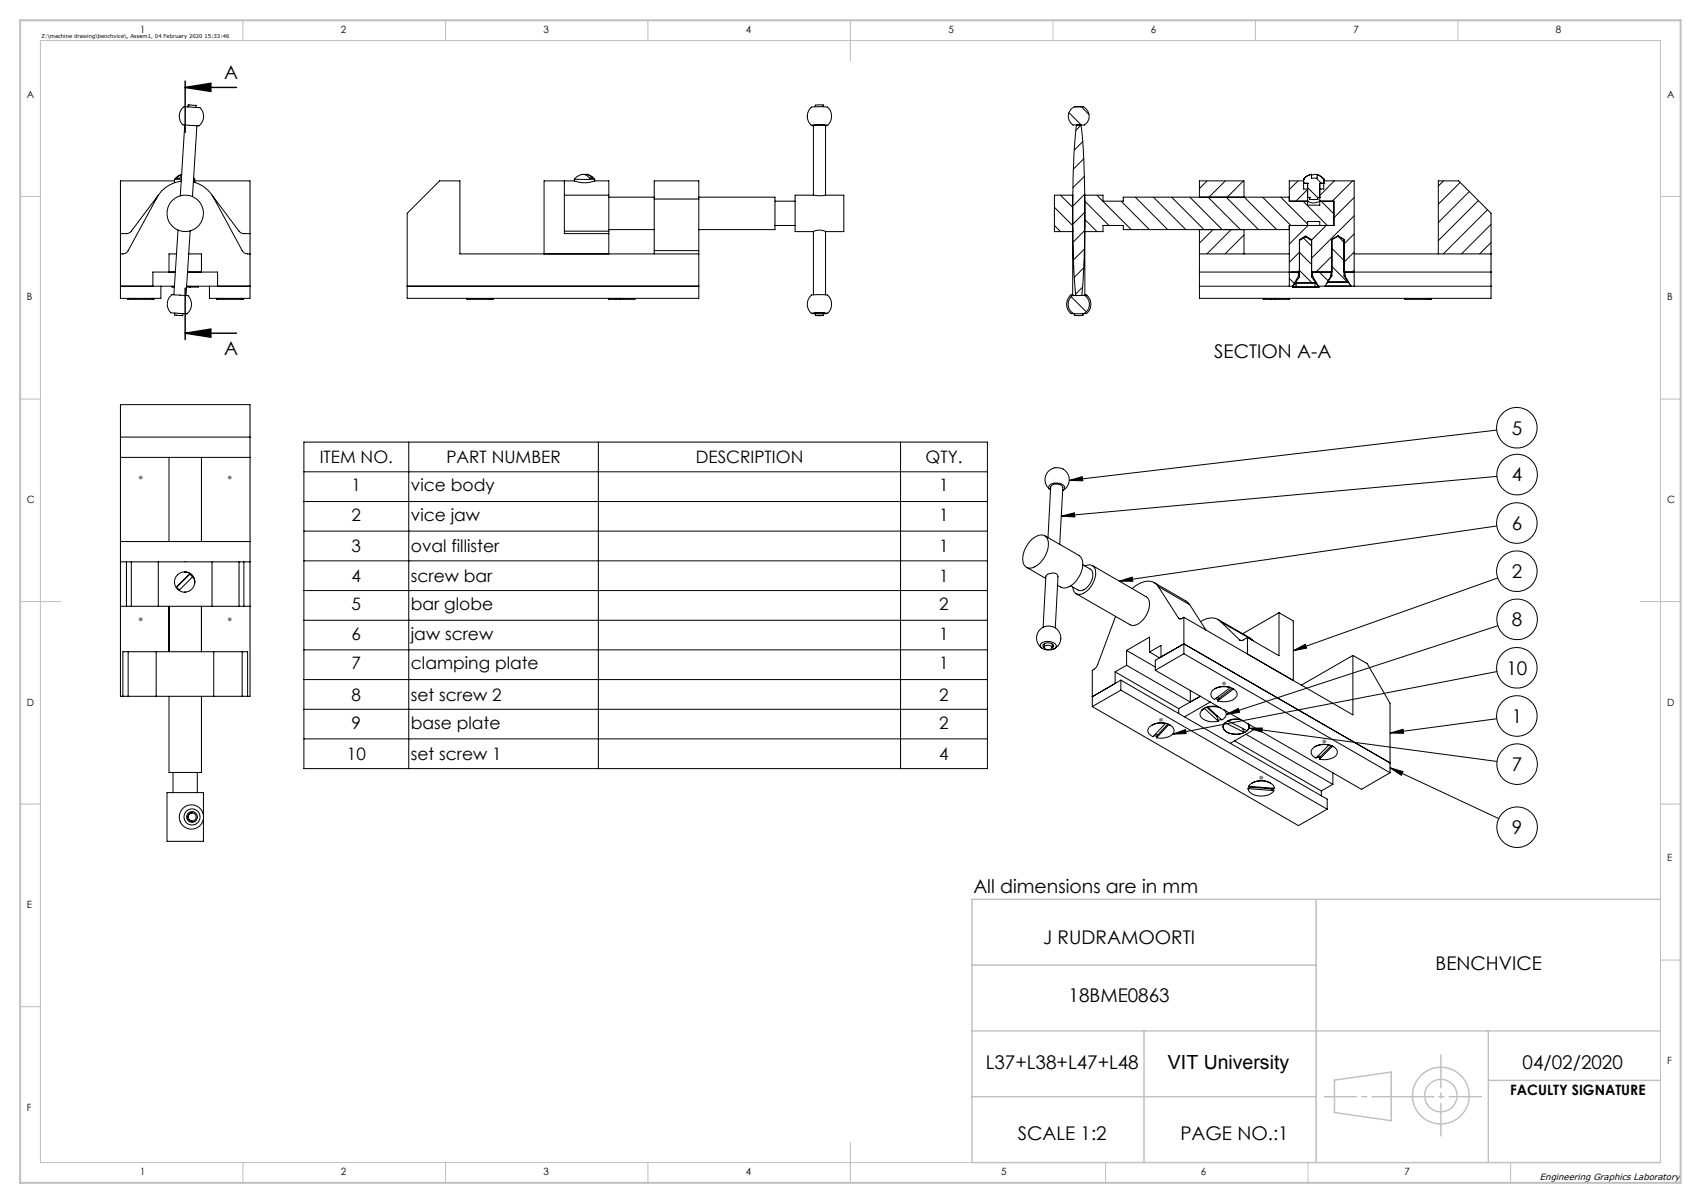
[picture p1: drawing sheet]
<svg xmlns="http://www.w3.org/2000/svg" width="420mm" height="297mm" viewBox="0 0 420 297" stroke-linecap="round" stroke-linejoin="round" font-family="sans-serif">
<path d="M45.7 20v12.7M45.7 21.6l6.4-1v2zM45.7 21.6h12.7M45.7 71.1v12.8M45.7 82.3l6.4-1.1v2.1zM45.7 82.3h12.7" fill="none" stroke="#000" stroke-width=".35"/>
<g fill="none" stroke="#c0c0c0" stroke-width=".35">
<path d="M240 238.3h85M325 222v65M410 222h-170v65h170M240 254.5h170M282.5 254.5v32.5M367.5 254.5v32.5M240 270.8h85M329.5 266.7l14-2v12l-14-2zM367.5 266.7h42.5"/>
<circle cx="355.8" cy="270.5" r="7"/>
<circle cx="355.8" cy="270.5" r="4"/>
</g>
<g fill="none" stroke="#808080" stroke-width=".25">
<path d="M34.2 117.9h1M34.4 117.5l.7 .7M34.7 117.4v1M35.1 117.5l-.7 .7M56.2 117.9h1M56.4 117.5l.7 .7M56.7 117.4v1M57.1 117.5l-.7 .7M34.2 152.9h1M34.4 152.5l.7 .7M34.7 152.4v1M35.1 152.5l-.7 .7"/>
<path d="M56.2 152.9h1M56.4 152.5l.7 .7M56.7 152.4v1M57.1 152.5l-.7 .7M286.2 177.7h1M286.3 177.4l.7 .7M286.7 177.2v1M287 177.4l-.7 .7M301.7 168.7h1M301.9 168.4l.7 .7M302.2 168.2v1M302.6 168.4l-.7 .7"/>
<path d="M310.9 192h1M311 191.7l.8 .7M311.4 191.5v1M311.8 191.7l-.8 .7M326.5 183h1M326.6 182.7l.7 .7M327 182.5v1M327.3 182.7l-.7 .7"/>
</g>
<g fill="none" stroke="#000" stroke-width=".25">
<path d="M45 26.8l.4-.5 2.4 .2a1.79 1.79 0 0 1 2.4 1.4 2.85 2.85 0 0 1-1.2 3.2l-2.3-.2a1.96 1.96 0 0 1-2-.6 3 3 0 0 1 .3-3.5zM45.6 30.9l-1.1 17.4M46.4 26.4l.1-.5 1.7 .1h.2v.5M48.6 31l-1.1 17.5M200.3 31a2.91 2.91 0 0 1 .2-4.6l2-.1a2.09 2.09 0 0 1 2.5 .9 3.1 3.1 0 0 1-.7 3.8M200.8 31h-.5l1-.2 3 .2h-.5M201.3 26.3v-.3l.8-.1h1.2v.4M263.9 27.8l3.1 3.1M265.3 26.3a2.57 2.57 0 0 0-.4 4.6h2.9a2.59 2.59 0 0 0-.4-4.6M265.3 26.3h2.1M265.8 30.9a257.7 257.7 0 0 0-.2 42.1l-.7-.1v-15.7M266.9 30.9a257.7 257.7 0 0 1 .2 42.1l.8-.1v-15.7"/>
<path d="M266.9 30.9l-1.3 1.3M267 26.3l1.9 2M267.3 35l-2 2.1M267.6 39.2l-2.6 2.6M39.1 48.2l-6.8 9-.9 .5h-1.7M43.1 44.3v.8M43.1 44.7h-13.4v29h10v-3M44 56.8l-1.1 16M44.7 44.7a8 8 0 0 0-6.1 4.4l-7 12.8a1.62 1.62 0 0 1-1.9 .8M44.8 44.3h-1.7M44.8 43.5l-.5 .5h-.7l.7-.6 .6-.3a2.82 2.82 0 0 0-1.8 1.2M47 57l-1.1 16"/>
<path d="M47.7 44.9a8.1 8.1 0 0 1 5.1 4l7 13a1.71 1.71 0 0 0 1.9 .8M47.8 44.2h.3M47.8 43.9l.3 .3M48.1 44.2v.8M48.1 44.7h13.6v29h-10v-3M52.4 48.2l6.6 8.9 1 .6h1.7M100.5 52.7l8-8h5.1v18h58.9v11h-72zM139.3 44.7v13h11M139.3 48.2h11M139.3 57.1h11M141.8 44.2h5M141.8 44.2v.5h-7.5v18"/>
<path d="M141.9 44.7a7 7 0 0 0 4.9 0M144.3 43.1l.2-.1a1.81 1.81 0 0 1 1.8 1M145 43.1a3.2 3.2 0 0 1 1.8 1.1M145.6 44a2.27 2.27 0 0 0-3.8 .2M145.6 44h.7M146.8 44.7h3.5v3.5M146.8 44.2v.5M150.3 57.1v.6M150.3 56.7h11.2M150.3 48.7h11.2M150.3 48.2v8.9M150.3 57.7v5"/>
<path d="M161.5 49.1v-4.4h11v4.4M161.5 49.1h11M161.5 49.1v12.8M172.5 48.7h18.8v8h-18.8M172.5 49.1v12.8M191.3 55.7h5M191.3 49.7h5M200.8 57.1a3.3 3.3 0 0 1 3 0M200.8 48.2v-17.3h.8l2.2 .1v17.2M200.8 57.1v15.7M200.9 48.2l1.3 .1 1.6-.1M200.9 48.2h-4.6v9h4.5"/>
<path d="M203.8 48.2h4.6v9h-4.6M203.8 57.1v15.7M260.3 48.2h4.6v9h-4.6zM260.3 55.7l1.6 1.5M260.3 51.2l4.6 4.5M261.8 48.2l3.1 3M267.8 43.5l-2.9 2.9M267.8 47.9l-2.9 3M267.8 56.9l-2.9 2.9M267.9 52.4l-3 3M267.9 54.2l3 3M267.9 49.7l5.9 6"/>
<path d="M270.8 48.2l8.5 8.5M276.8 49.7l7 7M280.3 48.7l8 8M284.8 48.7l8 8M289.3 48.7l8 8M293.8 48.7l8 8M296.2 56.7v17h72v-21l-8-8h-5.1v18M296.2 48.7v-4h11v4M298 44.7l-1.8 1.9M298.3 48.7l8 8M299.5 56.7l-3.3 3.3M302.5 44.7l-4 4"/>
<path d="M302.8 48.7l8 8M304 56.7l-6 6M307 44.7l-4 4M307.2 56.7v6M307.2 58l-4.7 4.7M307.2 48.7l8 8M311.7 48.7l7 7M316.2 48.7l6.7 6.6M318.3 48.7h-40.9v1h-5.1v-1.5h-4.5v9M318.3 56.7h-40.9v-1h-5.1v1.5h-4.5M318.5 55.7l-.2 .1M320.5 44.7l-2.2 2.1"/>
<path d="M320.9 59.2h.3M320.9 59.4l1.5-.9 1.4 .9M320.9 59.2v9.2l-1.8 2.5M320.9 59.2l1.5-.9 1.4 .9M321.7 49.7l6 6M321.8 58.8l2 2M321.9 45.3h1M321.9 45.3h.1M321.9 44.2h.1M321.9 44.7h-3.6v5h4.6M321.9 44.2v2.5h1M322.9 45.3v3.5"/>
<path d="M322.9 45.3h.1M322.9 48.8h.5M322.9 48.8h.1M322.9 49.7h.1M322.9 49.7a2.78 2.78 0 0 0 2.9 0M322.9 46.7v3M322.9 45.3v1.4M322.9 49.7v1h3v-1M322.9 55.7v-1h3v1M322.9 46.8l-2.9 2.9M322.9 46.3l2.5 2.5M323 55.7l-4.7 4.6"/>
<path d="M323.4 48.8h.1M323.4 49.2h2M323.4 48.8v.4M323.5 59.2h.3M323.8 43l-.1 .1a3.2 3.2 0 0 0-1.8 1.1M323.8 43a3.1 3.1 0 0 0-1.9 1.2M323.8 43v1h1.4v-.9M323.8 59.2v9.2l1.8 2.5M325 44l1.3 1.3M325.1 43.1l1.2 .6 .5 .5M325.2 43.1l.9 .5 .7 .6M325.2 43.1h-.8l-.6 .2"/>
<path d="M325.4 48.8h.5M325.4 48.8h.1M325.4 48.8v.4M325.9 45.3v3.5M325.9 45.3h.1M325.9 48.8h.1M325.9 49.7h.1M325.9 46.7v3M325.9 49.7h3.5v6h-11.1v15M325.9 45.3v1.4M325.9 45.3h.9M326.2 49.7l3.2 3.1"/>
<path d="M326.8 45.3h.1M326.8 45.3h-.9M326.8 44.2h.1M326.8 44.7h7.6v26M326.8 44.2v2.5h-.9M327.4 55.7l-3.6 3.6M328.9 59.2l1.4-.9 1.6 1.5M328.9 59.1l1.5-.9 1.5 .9v9l1 1.5M328.9 59.1v9l-1.1 1.5M329.5 44.7l-3.6 3.6M334 44.7l-5 5M334.4 48.8l-5 5"/>
<path d="M334.4 53.3l-10.6 10.4M334.4 57.7l-2.5 2.6M356.4 44.7l-1.3 1.2M360.5 45l-5.4 5.4M362.8 47.3l-7.7 7.6M365 49.5l-9.9 9.9M367.3 51.8l-10.9 10.9M368.2 55.4l-7.3 7.3M368.2 59.9l-2.9 2.8M29.7 70.7h13.4M31.7 73.7l-.2 .2h6.2M37.4 73.7l.3 .2"/>
<path d="M37.7 73.7l.3 .2M37.7 73.7l.3 .2h-.3M42.1 73.1l.4-.4 2.8 .2a1.47 1.47 0 0 1 1.9 1.4 2.72 2.72 0 0 1-1.2 3.2l-2.3-.2a1.75 1.75 0 0 1-2.1-.9l-.3-1.5a2.71 2.71 0 0 1 .8-1.8zM42.6 70.7l-.1 .2h.6M43.1 77.3v.5h.2l1.8 .1 .1-.5M43.3 67.2h-5.6v3.5M43.6 62.7h-1.9v4.5M46.1 70.9h.8M46.1 70.7h15.6M46.3 67.2h7.4v3.5M46.6 62.7h3.1v4.5M46.9 70.7v.2"/>
<path d="M48.9 70.7l.1 .2h-2.1M53.5 73.9h6.4M53.5 73.9h.1M53.7 73.7l-.2 .2M59.6 73.7l.3 .2M59.7 73.7l.3 .2M59.9 73.9h.1M60 73.9h.1M100.5 70.7h72M115.5 73.7l-.2 .2h5.5M120.6 73.7l.2 .2M120.8 73.9h.6"/>
<path d="M121.2 73.7l.2 .2M121.5 73.7l.3 .2h-.4M150.5 73.7l-.2 .2h1.9M152.2 73.9h.9M152.2 73.7v.2M153.2 73.7l-.1 .2M156.5 73.7l.3 .2h-3.7M161.5 61.9v.8M161.5 61.9h11M172.5 61.9v.8M200.3 77.4a2.92 2.92 0 0 1 .2-4.6l2.5-.1a1.82 1.82 0 0 1 2.3 1.9v.5a2.75 2.75 0 0 1-1 2.3M201.3 77.4h-.3h2.7h-.4"/>
<path d="M201.3 77.9h2zM201.3 77.3v.6M203.3 77.3v.6M204.3 77.4l-1.8-.2-2.2 .2 1 .1M204.3 77.4l-1 .1M264.4 72.8a2.89 2.89 0 0 0 .2 4.6l.6 .1M264.5 73.3l3.7 3.7M264.9 73a2.64 2.64 0 0 0 .3 4.5M264.9 72.8l-.5 .1 .5 .1M264.9 73h3M265.2 77.5h2.3M265.4 77.5v.4h.6h1.4v-.4"/>
<path d="M267.3 70.9l-1.7 1.7M267.6 66.1l-2.3 2.4M267.8 61.5l-2.8 2.7M267.9 73a2.64 2.64 0 0 1-.4 4.5M267.9 72.8h.4l-.4 .2M268.3 72.8a2.87 2.87 0 0 1-.2 4.6l-.6 .1M296.2 70.7h23M296.2 67.2h24.7M296.2 62.7h22.1M307.2 62.5l-.2 .2M312.1 73.7l-.2 .2h1.9M313.8 73.9h.9"/>
<path d="M313.8 73.7v.2M314.8 73.7l-.1 .2M318.1 73.7l.3 .2h-3.7M318.3 64.8l2.6-2.5 2.9 3M318.3 68.8l1.3 1.2M319.1 70.9h6.3M319.1 70.9h.9M319.2 70.7h.1M319.7 70.1l.3 .3M320 70.9h5.2M320 70.9v-1.1h4.7v1.1M320.6 68.2h.3"/>
<path d="M320.6 68.2l-1.4 2.5M320.6 67.2v1M320.9 66.7l-.5 .5M320.9 66.8l3.1 3M323.8 68.2h.3M323.8 67.2h5.1M324.1 68.2l1.4 2.5M324.1 67.2v1M324.7 70.9h.9M324.7 70.6l.2 .3M325.5 70.7h.1M325.5 70.7h1.7"/>
<path d="M325.6 70.9h.1M325.8 67.2l2.4 2.4M327.2 70.7h6.4M327.3 70.6h6.2M327.8 69.6l-.1 .4M327.8 69.6h5.1M328.6 68.2h.2M328.6 68.2l-1.4 2.5M328.6 67.2v1M328.9 63.2l-4 4M328.9 61.3l3 3M328.9 65.8l3.8 3.8"/>
<path d="M331.9 67.2h36.3M331.9 68.2h.2M332.1 68.2l1.5 2.5M332.1 67.2v1M332.9 69.6h.1M332.9 69.6l.2 .4M333.3 70.2l.4 .5M333.6 70.7h34.6M334.4 62.7h33.8M334.4 66.7l-.5 .5M334.4 62.2l-2.5 2.5M347.2 73.7l-.3 .2h5.5"/>
<path d="M352.2 73.7l.2 .2M352.4 73.9h.6M352.8 73.7l.2 .2M353.2 73.7l.2 .2h-.4M29.7 107.9h32M29.7 112.9h32M41.7 112.9v20.8M49.7 112.9v20.8M75 109.1h168.8v80.7h-168.8zM75 116.5h168.8M100.9 109.1v80.7M147.7 109.1v80.7"/>
<path d="M222.4 109.1v80.7M258.8 116.4a3 3 0 0 1 4.6 .2 3 3 0 0 1-1 4.5 .83 .83 0 0 0 .5-.9 .83 .83 0 0 0-.8-.7 2.63 2.63 0 0 0-3.1 .5v.6l.4 .3a2.97 2.97 0 0 1-.6-4.5zM264 118.6l3.2-.9 .2 1zM369.6 106.2l-105.6 12.4M369.6 117.6l-107.6 9.8M29.7 138.7h32M29.7 133.7h32M31.2 138.7v11M32.4 138.7v11M39.1 138.7v11M52.4 138.7v11M59 138.7v11"/>
<path d="M60.2 138.7v11M75 123.8h168.8M75 131.1h168.8M75 138.5h168.8M254.8 133.1l.6-.4a1.97 1.97 0 0 1 2-.6 1.97 1.97 0 0 1 1.4 1.6 6.4 6.4 0 0 1-4.3 6.6 1.83 1.83 0 0 1-2-2.2 7.2 7.2 0 0 1 2.3-5zM258 132.3l8.5 4.9a3.3 3.3 0 0 1 .5 3.9 5.3 5.3 0 0 1-4.5 4.1l-1.4-.7M258.8 132.7l.6-12.5a1.81 1.81 0 0 1 3 .2l-.7 14M262 127.4l3.3-.8 .1 1zM267.4 139.4l1.8 1.1a2.69 2.69 0 0 1 0 3.6 2.55 2.55 0 0 1-3 1.6l-1.8-1.1M267.9 139.7a1.72 1.72 0 0 1 1.9 0 1.72 1.72 0 0 1 .7 1.8 5.6 5.6 0 0 1-3.9 5.3 1.59 1.59 0 0 1-1.7-1.8M269.7 139.6l13.3 7.7a3.2 3.2 0 0 1 .3 4.1 4.8 4.8 0 0 1-3.6 3l-.7-.2-13.3-7.6M369.6 129.9l-93.2 13.6"/>
<path d="M29.7 149.7h1.5M31.2 149.7h1.2M32.4 149.7h6.7M39.1 149.7h13.3M41.7 149.7v11.2M45.6 146.2h.1M45.6 141.2h.1M45.6 141.2a2.41 2.41 0 0 1 2.5 2.5M46.8 141.8l-3.2 3.1M46.8 141.8l.7 .7-3.2 3.1-.7-.7M48.1 143.4l-.1 .8M49.7 149.7v11.2"/>
<path d="M52.4 149.7h6.6M59 149.7h1.2M60.2 149.7h1.5M75 145.8h168.8M75 153.1h168.8M253.4 140l4.8 2.8M257.1 158.8a2.72 2.72 0 0 1 3.7 .6 1.95 1.95 0 0 1-2.6 1l-.5-.1a.86 .86 0 0 1-.8-.6 .86 .86 0 0 1 .2-.9zM257.9 159.6a1.09 1.09 0 0 1 1.9 .5 1.21 1.21 0 0 1-2-.4zM258 158.8l-.2 1a.46 .46 0 0 1-.2-.7 1.81 1.81 0 0 1 2.5 .2l-.1 .5-.2 .1-.1-1M258.2 142.2l-.6 12.7M258.3 142.2a1.99 1.99 0 0 1 2.8-.2l-.5 13M275.4 152.2l-4.5 12.2-.5 .6-.7 .5v8.9"/>
<path d="M276.4 143.5l3.1-1 .2 1zM285 143.9l7.9 4.5 .9 .9M286 144.8a3.3 3.3 0 0 0-4.7-.7l-1.8 1.2M286 144.8l5 7.8M286 144.8l7.8 4.5M291 152.6l.4 .2M292.3 152.4l-.7 .4-.6-.2M292.3 152.4v9M292.3 152.4l41.7 24.1v-14.7M293.8 149.3l4 6.3M296.4 153.5a3.7 3.7 0 0 1 5 0M300.7 152.9l7.8 4.5 .7 .6"/>
<path d="M301.4 153.5l4.7 4.5M301.4 153.5l7.8 4.5M306.1 158l.2 .1M308 157.4l-1.2 .7-.7-.1M308 157.4v4.1M309.2 158l.2 .2M315.8 151.3v10.6l-7.8-4.5M315.8 151.3l3.5 2v14.7M315.8 151.3l-9 5.2M369.8 142.7l-50.5 18M369.9 154.5l-67.1 21.9M30.3 171.9h1.3"/>
<path d="M30.3 171.9h-.6v-72h32v72h-.6M31.6 160.9h-1.3v11M31.6 171.9h7M31.6 160.9h7M31.6 160.9v11M38.6 171.9h14.2M38.6 160.9h14.2M38.6 160.9v11M41.7 171.9v18.8h8v-18.8M52.8 160.9v11M52.8 171.9h7M52.8 160.9h7"/>
<path d="M59.8 171.9h1.3M59.8 160.9h1.3v11M59.8 160.9v11M75 160.4h168.8M75 167.8h168.8M75 175.1h168.8M257.4 160.1a3 3 0 0 1-.7-4.6 3 3 0 0 1 4.7 .2 3 3 0 0 1-1.3 4.6M269.7 174.4l50.9 29.4 7.1-4M275.3 165.9v2.8M275.3 165.9l15.7 9M276.8 170.4l-7.1 4M276.8 170.4l50.9 29.4"/>
<path d="M276.8 167.9l-7.1 4.1M276.8 167.9v2.5M276.8 167.9l50.9 29.4v2.5M278.2 164.2l15.7 9.1v-2.8M278.2 164.2l-2.9 1.7M278.2 160.6l5.6-3.3v3.7M278.2 160.6v3.6M278.2 160.6l7.1 4.1M283.8 179.5l.8-.6 1.2-.3h2l-3.1 3.3a1.47 1.47 0 0 1-.9-2.4zM283.8 161l2.9-1.7v2.9M283.8 161l2.5 1.4M284.4 179.1a4.6 4.6 0 0 1 4.6 0"/>
<path d="M285.3 165.5v-2.5l7-4 50.9 29.3M285.3 165.5l50.9 29.4 7-4.1M287.6 178.5l.2 .1M288.4 178.7l-2.6 2.8M288.5 178.8l.1 .1M288.6 178.9a1.5 1.5 0 0 1 1.3 1.4 1.5 1.5 0 0 1-1.2 1.6l-1.8 .3-1.3-.1M288.6 178.9l-3 3.2M291 174.9v1.3M292.3 161.4l-7 4.1M292.3 161.4l50.9 29.4M296.4 171.9l-5.4 3M297.2 174.9l-.5 .5"/>
<path d="M297.4 174.9a1.51 1.51 0 0 0-1.1 1.6 1.51 1.51 0 0 0 1.4 1.4l1.2 .3 1.9-.2M297.4 174.9l3.4 3.1M297.5 174.8l-.1 .1M297.9 174.6l2.6 2.3M298.2 174.6l3.5 3.1a1.38 1.38 0 0 0 1.1-1 1.38 1.38 0 0 0-.5-1.4l.1 .1M298.2 174.6l1.3-.2 1.8 .4M298.3 174.5l-.1 .1M298.8 173.3l-6.3 3.7M299.3 170.6a4.7 4.7 0 0 1 4.5-.8l-3.9 2.9a1.35 1.35 0 0 1-.6-2.1zM300.1 172.4l.7 .3M300.5 172.2l.5 .2M300.5 176.9l.3 1.1"/>
<path d="M300.7 176.8l-.2 .1M300.9 174.5a4.5 4.5 0 0 0-4.3 .9M301 172.4l-.4 .6M301.6 177.6l-.8 .3M302.5 178.4a1.35 1.35 0 0 0-.5 1.4 1.35 1.35 0 0 0 1 1l1.8 .5a4.3 4.3 0 0 0 2.5-.5l-.5-1M302.5 178.4l4.7 2.4M302.8 176.4l3-1.5 .3 1zM303.6 169.7l.2 .1M304.4 170a4.6 4.6 0 0 0-4.5 .1M304.6 170.1a1.43 1.43 0 0 1 .9 1.5 1.43 1.43 0 0 1-1.2 1.2l-1.8 .4-1.9-.2M304.6 170.1l-.3-.2-3.3 2.5M304.6 170.1l-4 2.9"/>
<path d="M306.3 177.7l-.7-.2a3.9 3.9 0 0 0-2.4 .5l4.7 2.4M306.5 177.8a3.9 3.9 0 0 0-4.4 1.3 1.81 1.81 0 0 0 1.9 2 4.3 4.3 0 0 0 4.2-.9 1.17 1.17 0 0 0-.1-1.5M308.3 178.7a1.28 1.28 0 0 1-.4 1.7M308.3 179.8l61.3 8.2M308.3 179.8l3.4-.1-.2 1zM310.2 179.8l-6.4 3.7M319.3 160.7l3-1.6 .3 .9zM334 161.8l3.6 2 5.6 9.8v17.2M334 161.8l-12.7 7.4M369.6 177.4l-26.4 3.6M369.6 165.8l-80 15.5M42.7 190.7v5"/>
<path d="M48.7 190.7v5M75 182.4h168.8M285 181.6l.7 .2M285.2 181.3l.6 .2M285.8 181.5l-.2 .6M289.6 181.3l3.1-1.2 .2 1zM304.8 182.9l21.4 12.4M307.7 181.3l21.4 12.3M308.2 194.7a3.1 3.1 0 0 0 3.4 1.8h.7a2.98 2.98 0 0 0 2.2-1.3M308.2 194.7l6.3 .5M308.5 194.1l-.1 .4M308.5 193.8a4.6 4.6 0 0 1 5.9 .1l.3 .7-6.4-.5z"/>
<path d="M308.7 194.2v.1M308.7 194.3l-.5 .4M308.7 194.3l5.3 .5M309.1 193.3a4.9 4.9 0 0 1 4.6 0M314 194.8l.5 .4M314.1 194.6l-.1 .2M314.4 194.6l-.1 .3M324.1 184.7l.9-.5 1.2-.3h1.9l-3.2 3.2a1.45 1.45 0 0 1-.8-2.4zM325.2 186.9l.7 .2M325.5 186.6l.6 .2M326.1 186.8l-.3 .6M326.2 195.3v1.2"/>
<path d="M328 183.9h.1M328.7 184.1l-2.6 2.7M329 184.2a1.5 1.5 0 0 1 1.2 1.5 1.5 1.5 0 0 1-1.3 1.5l-1.8 .4-1.3-.2M329 184.2a4.6 4.6 0 0 0-4.3 .2M329 184.2l-3.2 3.2M329.1 184.3l.2 .1M329.1 190.8v2.8M329.1 193.6l-2.9 1.7M343.2 189.5l26.9 12.6M343.2 181l3.2-.9 .2 .9zM343.2 189.5l3.2 1-.4 .9zM47.4 200.7a1.01 1.01 0 0 0-1 1 1.01 1.01 0 0 0 1 1"/>
<path d="M50.2 201.3v-5.6h-9v12h9v-5.6"/>
<circle cx="45.7" cy="52.7" r="4.5"/>
<circle cx="374.5" cy="105.6" r="5"/>
<circle cx="374.6" cy="117.2" r="5"/>
<circle cx="374.5" cy="129.1" r="5"/>
<circle cx="45.6" cy="143.7" r="2.5"/>
<circle cx="374.5" cy="141" r="5"/>
<circle cx="374.6" cy="152.9" r="5"/>
<circle cx="374.5" cy="176.8" r="5"/>
<circle cx="374.5" cy="164.9" r="5"/>
<circle cx="374.6" cy="188.6" r="5"/>
<circle cx="47.3" cy="201.7" r="3"/>
<circle cx="47.4" cy="201.7" r="1.33"/>
<circle cx="47.4" cy="201.7" r="1.99"/>
<circle cx="47.4" cy="201.7" r="1"/>
<circle cx="374.6" cy="204.2" r="5"/>
</g>
<g fill="none" stroke="#c0c0c0" stroke-width=".25">
<path d="M10 10h400v277h-400zM60 5v5M110 5v5M160 5v5M210 5v10M260 5v5M310 5v5M360 5v5M5 48.5h5M410 48.5h5M5 98.5h5M410 98.5h5"/>
<path d="M5 148.5h10M405 148.5h10M5 198.5h5M410 198.5h5M410 237h5M5 248.5h5M60 287v5M110 287v5M160 287v5M210 282v10M273 287v5M323 287v5"/>
<path d="M373 287v5"/>
</g>
<path d="M327 270.8h38.8" fill="none" stroke="#c0c0c0" stroke-width=".35" stroke-dasharray="15.2 1.3 1.3 1.3" stroke-dashoffset="7.3"/>
<path d="M355.8 260.5v20" fill="none" stroke="#c0c0c0" stroke-width=".35" stroke-dasharray="15.2 1.3 1.3 1.3" stroke-dashoffset="7.1"/>
<path d="M5 5h410v287h-410z" fill="none" stroke="#c0c0c0" stroke-width=".5"/>
<g fill="#000">
<path d="M45.7 21.6l6.4-1v2zM45.7 82.3l6.4-1.1v2.1z"/>
<path d="M264 118.6l3.2-.9 .2 1zM262 127.4l3.3-.8 .1 1zM276.4 143.5l3.1-1 .2 1zM319.3 160.7l3-1.6 .3 .9zM289.6 181.3l3.1-1.2 .2 1zM302.8 176.4l3-1.5 .3 1zM343.2 181l3.2-.9 .2 .9zM308.3 179.8l3.4-.1-.2 1zM343.2 189.5l3.2 1-.4 .9z"/>
</g>
<text font-size="4.8" x="288.4" y="264">VIT University</text>
<g font-size="4.7">
<text x="55.3" y="19.4">A</text>
<text x="55.3" y="87.6">A</text>
<text x="299.8" y="88.4">SECTION A-A</text>
<text x="373.3" y="107.3">5</text>
<text x="373.3" y="118.8">4</text>
<text x="373.3" y="130.8">6</text>
<text x="373.3" y="142.7">2</text>
<text x="373.3" y="154.6">8</text>
<text x="372" y="166.5">10</text>
<text x="373.3" y="178.4">1</text>
<text x="373.3" y="190.3">7</text>
<text x="373.3" y="205.9">9</text>
<text x="240.3" y="220.4">All dimensions are in mm</text>
<text x="257.6" y="232.9">J RUDRAMOORTI</text>
<text x="354.5" y="239.4">BENCHVICE</text>
<text x="263.8" y="247.3">18BME0863</text>
<text x="243.4" y="264">L37+L38+L47+L48</text>
<text x="376" y="264">04/02/2020</text>
<text x="251.3" y="281.3">SCALE 1:2</text>
<text x="291.4" y="281.3">PAGE NO.:1</text>
</g>
<g font-size="4.2">
<text x="79" y="114.3">ITEM NO.</text>
<text x="110.2" y="114.3">PART NUMBER</text>
<text x="171.8" y="114.3">DESCRIPTION</text>
<text x="228.5" y="114.3">QTY.</text>
<text x="86.8" y="121.3">1</text>
<text x="101.4" y="121.3">vice body</text>
<text x="231.9" y="121.3">1</text>
<text x="86.8" y="128.6">2</text>
<text x="101.4" y="128.6">vice jaw</text>
<text x="231.9" y="128.6">1</text>
<text x="86.8" y="136.3">3</text>
<text x="101.4" y="136.3">oval fillister</text>
<text x="231.9" y="136.3">1</text>
<text x="86.8" y="143.6">4</text>
<text x="101.4" y="143.6">screw bar</text>
<text x="231.9" y="143.6">1</text>
<text x="86.8" y="150.6">5</text>
<text x="101.4" y="150.6">bar globe</text>
<text x="231.9" y="150.6">2</text>
<text x="86.8" y="157.9">6</text>
<text x="101.4" y="157.9">jaw screw</text>
<text x="231.9" y="157.9">1</text>
<text x="86.8" y="165.2">7</text>
<text x="101.4" y="165.2">clamping plate</text>
<text x="231.9" y="165.2">1</text>
<text x="86.8" y="172.9">8</text>
<text x="101.4" y="172.9">set screw 2</text>
<text x="231.9" y="172.9">2</text>
<text x="86.8" y="179.9">9</text>
<text x="101.4" y="179.9">base plate</text>
<text x="231.9" y="179.9">2</text>
<text x="85.7" y="187.6">10</text>
<text x="101.4" y="187.6">set screw 1</text>
<text x="231.9" y="187.6">4</text>
</g>
<text font-size="3.5" x="372.9" y="270.3">FACULTY SIGNATURE</text>
<g font-size="2.5">
<text x="34.6" y="8.2">1</text>
<text x="84.2" y="8.2">2</text>
<text x="134.2" y="8.2">3</text>
<text x="184.2" y="8.2">4</text>
<text x="234.2" y="8.2">5</text>
<text x="284.2" y="8.2">6</text>
<text x="334.2" y="8.2">7</text>
<text x="384.2" y="8.2">8</text>
<text x="6.7" y="24.2">A</text>
<text x="411.7" y="24.2">A</text>
<text x="6.7" y="74.2">B</text>
<text x="411.7" y="74.2">B</text>
<text x="6.7" y="124.2">C</text>
<text x="411.7" y="124.2">C</text>
<text x="6.7" y="174.2">D</text>
<text x="411.7" y="174.2">D</text>
<text x="411.7" y="212.7">E</text>
<text x="6.7" y="224.2">E</text>
<text x="411.7" y="262.7">F</text>
<text x="6.7" y="274.2">F</text>
<text x="34.6" y="290.2">1</text>
<text x="84.2" y="290.2">2</text>
<text x="134.2" y="290.2">3</text>
<text x="184.2" y="290.2">4</text>
<text x="247.2" y="290.2">5</text>
<text x="296.5" y="290.2">6</text>
<text x="346.8" y="290.2">7</text>
</g>
<text font-size="2.2" x="380.2" y="291.4">Engineering Graphics Laboratory</text>
<text font-size="1.3" x="10.2" y="9.3">Z:\machine drawing\benchvice\, Assem1, 04 February 2020 15:33:46</text>
</svg>
